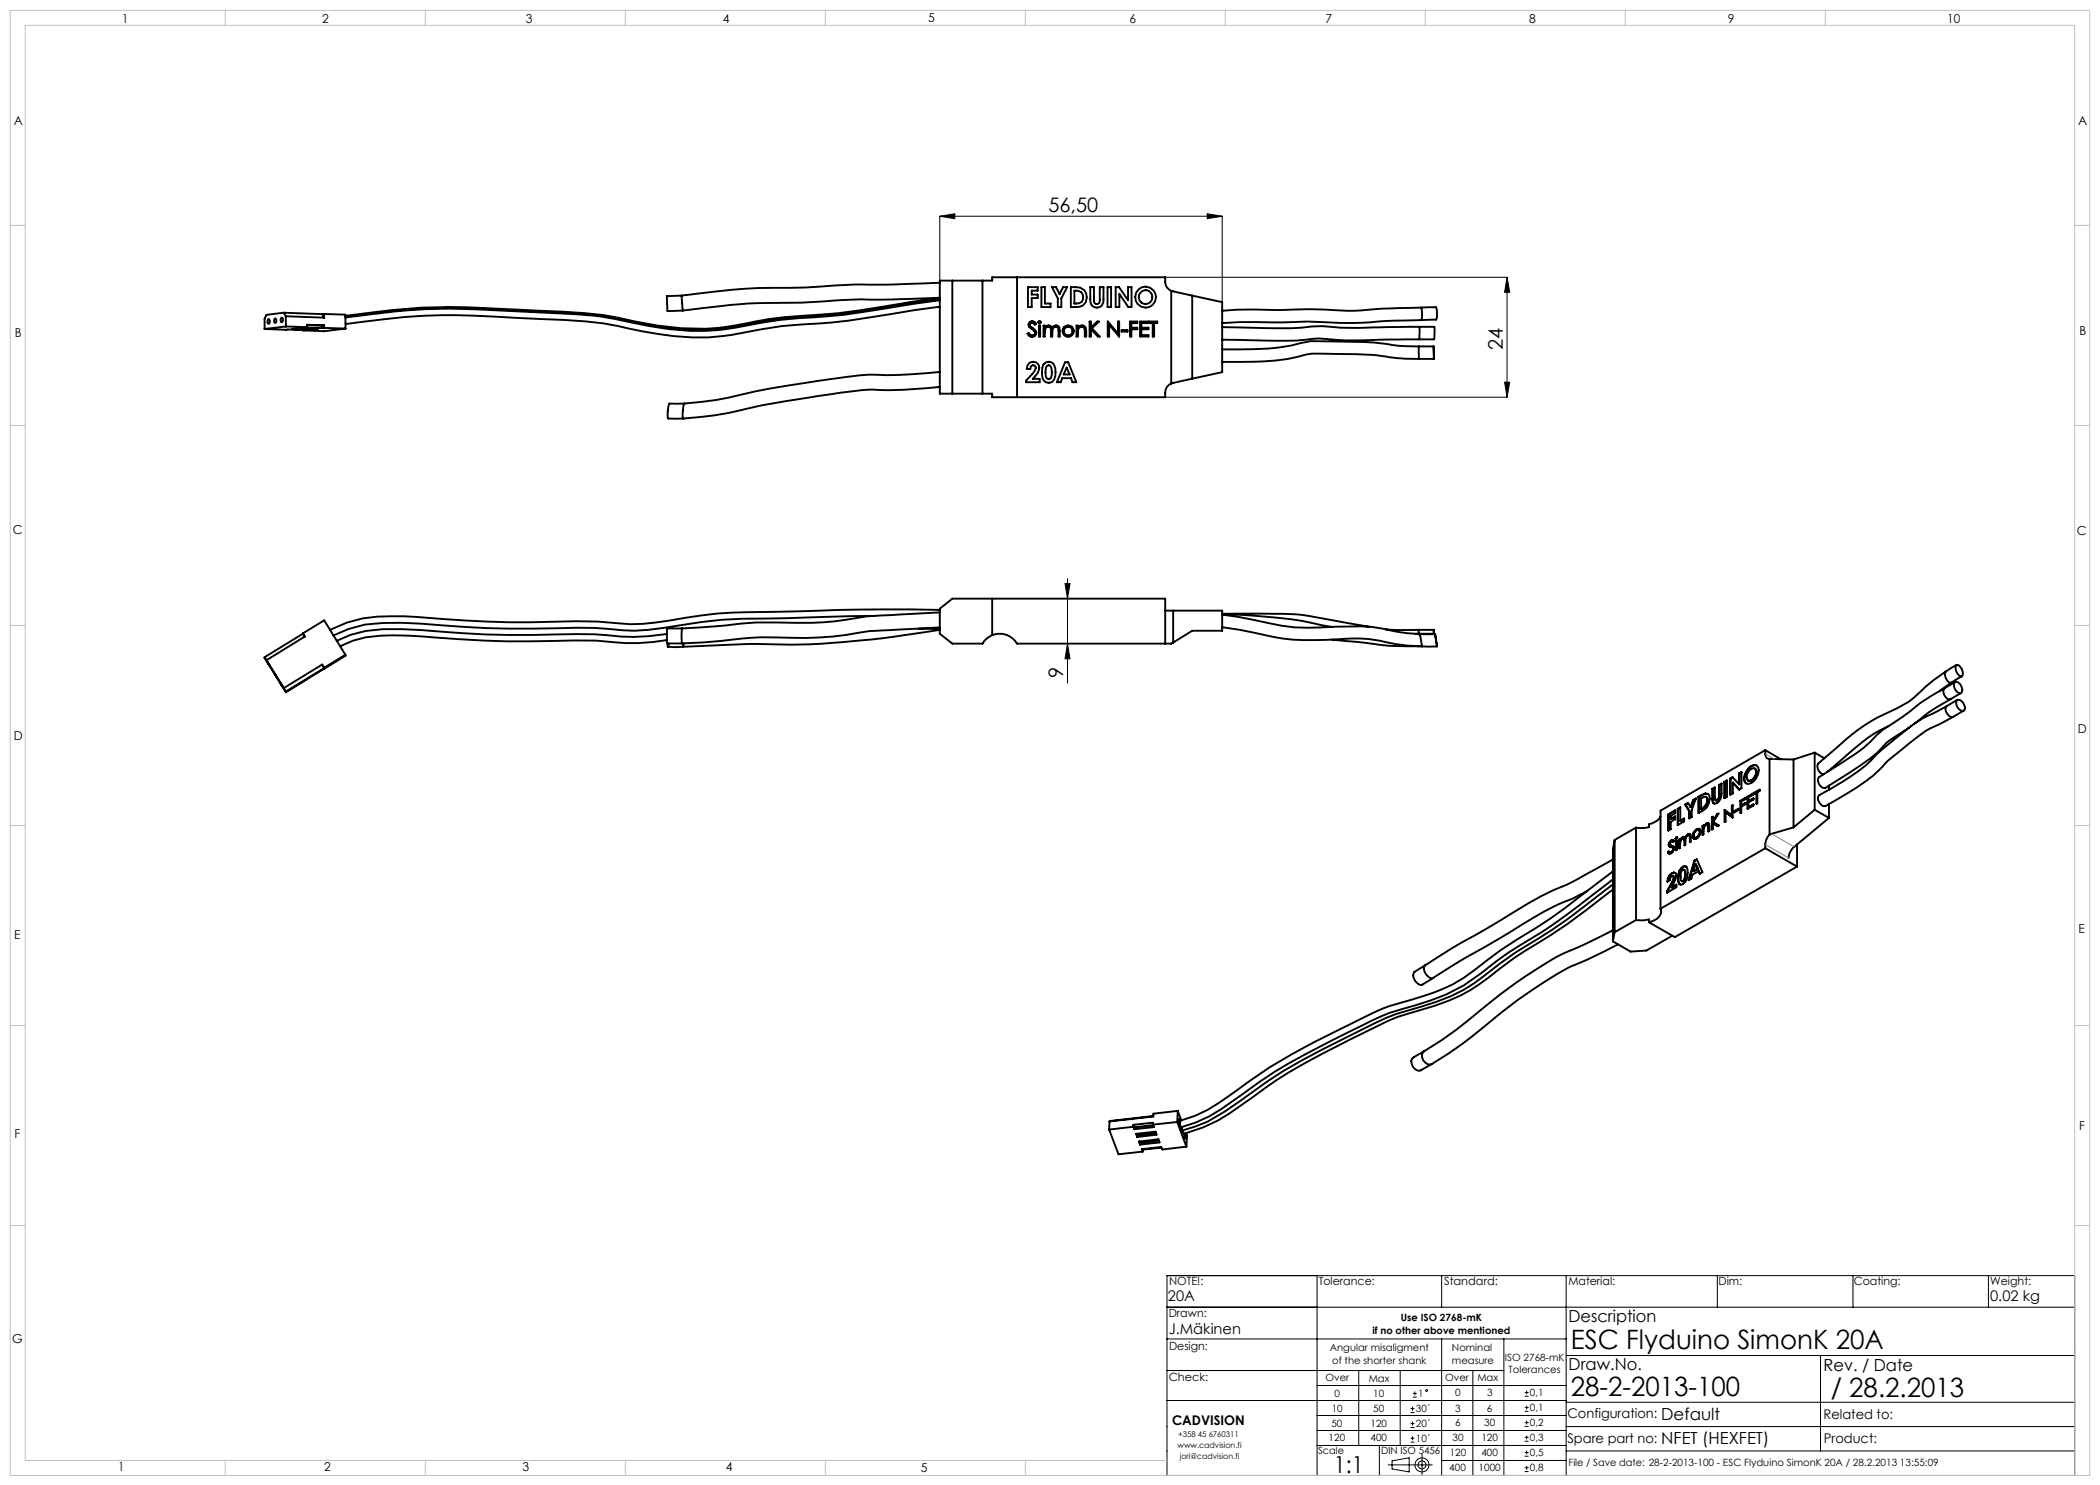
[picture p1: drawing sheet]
<svg xmlns="http://www.w3.org/2000/svg" width="420mm" height="297mm" viewBox="0 0 420 297" stroke-linecap="round" stroke-linejoin="round" font-family="sans-serif">
<g fill="none" stroke="#000" stroke-width=".2">
<path d="M188 43.2l3-.4v.9zM188 43.2v12.9M188 43.2h56.4M233 55.5h68.4M241.4 42.8l3 .4-3 .5zM244.4 43.2v17.2M301.4 55.5v23.9M301.4 55.5l.5 3h-1zM233 79.4h68.4M300.9 76.4h1l-.5 3zM213 116.7h1l-.5 3zM213.5 115.7v20.9"/>
<path d="M213.5 128.7l.5 3.1h-1zM233.4 255.1h181.5v40h-181.5zM263.4 255.1v40M288.3 255.1v6.3M313.2 255.1v40M343.5 255.1v6.3M370.6 255.1v6.3M397.7 255.1v6.3M233.4 267.8h79.8M233.4 261.4h181.5M233.4 274.1h67.4M263.4 277.1h49.8"/>
<path d="M271.7 274.1v15M280 274.1v15M282.6 279.4h.8M282.6 278.7h.8M283 278.3v.8M288.3 267.8v27.3M294.6 274.1v21M300.8 267.8v27.3M304.9 279.3h.8M304.9 278.5h.8M305.3 278.1v.8M313.2 271.1h101.7"/>
<path d="M364.1 271.1v19.1M233.4 280.1h79.8M263.4 283.1h49.8M263.4 286.1h49.8M263.4 289.1h49.8M275.9 289.1v6M277.6 293h8.9M278.4 292.2l3.4-.6v2.8l-3.4-.6zM282.1 288.4h.8M282.1 287.7h.8M282.1 285.5h.8M282.1 284.7h.8"/>
<path d="M282.1 282.5h.8M282.1 281.7h.8M282.5 281.3v.8M282.5 284.3v.8M282.5 287.3v.7M284.4 290.9v4.2M288.3 292.1h24.9M304.9 285.3h.8M304.9 282.3h.8M304.9 281.5h.8M304.9 284.5h.8M304.9 288.3h.8"/>
<path d="M304.9 287.5h.8M304.9 291.2h.8M304.9 290.5h.8M304.9 294.3h.8M304.9 293.5h.8M305.3 281.1v.8M305.3 284.1v.8M305.3 287.1v.8M305.3 290.1v.8M305.3 293.2v.7M313.2 285.3h101.7M313.2 290.2h101.7"/>
<path d="M313.2 280.5h101.7"/>
<circle cx="285.3" cy="278.1" r=".18"/>
<circle cx="284.4" cy="293" r="1.39"/>
<circle cx="284.4" cy="293" r=".79"/>
</g>
<g fill="none" stroke="#c0c0c0" stroke-width=".2">
<path d="M2 2.1h415.9v293h-415.9zM45 2.1v3M85.1 2.1v3M125.1 2.1v3M165.1 2.1v3M205.1 2.1v3M245 2.1v3M285 2.1v3M325 2.1v3M365.1 2.1v3M2 45.1h3M414.9 45.1h3"/>
<path d="M2 85.1h3M414.9 85.1h3M2 125.1h3M414.9 125.1h3M2 165.1h3M414.9 165.1h3M2 205.1h3M414.9 205.1h3M2 245.1h3M414.9 245.1h3M45 292.1v3M85.1 292.1v3"/>
<path d="M125.1 292.1v3M165.1 292.1v3M205.1 292.1v3M233.4 292.1h-228.4v-287h409.9v290"/>
</g>
<g fill="#000">
<path d="M188 43.2l3-.4v.9zM241.4 42.8l3 .4-3 .5z"/>
<path d="M301.4 55.5l.5 3h-1zM300.9 76.4h1l-.5 3z"/>
<path d="M213.5 128.7l.5 3.1h-1zM213 116.7h1l-.5 3z"/>
</g>
<g fill="none" stroke="#000" stroke-width=".38">
<path d="M136.3 59.1l-2.9 .1 .1 2.7v.3l3-.1M136.3 59.1l.2 3M188 56.5a203.8 203.8 0 0 1-16.9 .4l-3.8 .2a217 217 0 0 1-17 .6l-3.9 .3-10.1 1.1M188 59.5a189.2 189.2 0 0 1-15.9 .4h-1.7a297.2 297.2 0 0 1-20.9 .8l-13 1.4M188 59.8l-5.6 .8a165.7 165.7 0 0 1-21.1 2.7 86.9 86.9 0 0 0-14.9 2.1 45.6 45.6 0 0 1-15.6-.2l-4.4-.9a60.4 60.4 0 0 0-15.1-1.8l-7.2-.3a143.2 143.2 0 0 0-28.4 .3l-6.6 .8M188 59.6l-5.8 .8a159.3 159.3 0 0 1-25.2 3l-5.9 .9a49 49 0 0 1-24 0 62.9 62.9 0 0 0-14.7-2l-10.8-.5a134.7 134.7 0 0 0-32.3 1.3l-.2 .1M190.5 56.1v22.6M196.5 56.1h-8.5v22.6h8.5M196.5 56.1v22.6M203.4 55.5h29.6a2.3 2.3 0 0 0 1 2.5l.2 .2M203.4 55.5h-5v.6h-1.9M203.4 55.5v23.9"/>
<path d="M205.6 57.4h1.9v.7h-1.2v.8h1.2v.7h-1.2v1.8h-.7zM208.3 57.4h.7v3.3h1.1v.7h-1.8zM210.4 57.4h.8l.7 1.4 .7-1.4h.8l-1.1 2.3v1.7h-.7v-1.7zM214.2 57.4h.9a2.01 2.01 0 0 1 2.2 2 2.01 2.01 0 0 1-2.2 2h-.9zM214.9 58.1a1.35 1.35 0 0 1 1.7 1.3 1.35 1.35 0 0 1-1.7 1.3zM218.1 57.4h.7v2.6a.62 .62 0 0 0 .7 .8 .62 .62 0 0 0 .5-.9v-2.5h.7v2.4a1.37 1.37 0 0 1-1.3 1.7 1.37 1.37 0 0 1-1.3-1.7zM221.5 57.4h.7v4h-.7zM223.1 57.4h.7l1.8 2.6v-2.6h.7v4h-.6l-1.8-2.6v2.6h-.8zM234.2 58.2l4.2 .9M234.2 58.2v18.5M238.4 59.1v16.6M238.4 59.1l6 1.3v14l-6 1.3"/>
<path d="M52.9 65.8l8.1 .2-.4 .1M53.6 63.9a.44 .44 0 0 1 .4 .4 .44 .44 0 0 1-.3 .5l-.2-.5zM55 63.7a.44 .44 0 0 1 .3 .5 .44 .44 0 0 1-.3 .4l-.2-.3zM56.3 63.6a.43 .43 0 0 1 .4 .4 .43 .43 0 0 1-.4 .4l-.2-.2zM56.8 62.5l-3.5 .5-.4 .7v2.1M56.8 62.5l.4 .7M56.8 62.5l7.6 .3M57.2 63.2v2.1M57.2 63.2l7.6 .3M57.2 65.3l4.2 .1M57.2 65.3l-4.3 .5M58.4 65.8l3.9 .1z"/>
<path d="M59.7 65.6l3.9 .1zM60.6 66v.1M61.4 65.4l-.4 .1 3.4 .1M61.4 65l3 .1M61.8 65.9h.1M63.1 65.7v.1M64.4 62.8l.4 .7M64.4 65.1v.5M64.8 62.8v.7M64.8 62.8l4.3 .1v2.8M64.8 62.8h-.4M64.8 65.1l-3.4-.2v.5"/>
<path d="M64.8 65.6l4.3 .1M64.8 65.1v.5M64.8 65.6h-.4M64.8 65.1h-.4M69.1 65.7l-4.3 .5-4.2-.1M188 74.4l-5.3 .4-5.5 .2a30.3 30.3 0 0 0-7.9 .4 215.7 215.7 0 0 0-25.9 4.6l-6.5 .7M188 77.4a87.4 87.4 0 0 1-14.2 .5 260 260 0 0 0-29.1 4.9l-8.1 .9M188 61.3l-9.9 1.5a134.2 134.2 0 0 1-19.7 2.2 110 110 0 0 0-12.1 2 48.7 48.7 0 0 1-17.7-.7 77.5 77.5 0 0 0-20.3-2.5l-4.5-.2a136.3 136.3 0 0 0-34.7 1.2M188 60l-5.4 .8a190.7 190.7 0 0 1-20.3 2.7 80.1 80.1 0 0 0-15.2 2 45.3 45.3 0 0 1-17.4-.3 87.9 87.9 0 0 0-19.1-2.6l-10.2-.5a114.6 114.6 0 0 0-24.4 .5l-6.9 .9M196.5 78.7h1.9v.7h5M205.8 72.7a1.24 1.24 0 0 1 1.5-.1 1.24 1.24 0 0 1 .5 1.5l-.3 .5-.9 1.2h1.3v.6h-2.7v-.3l1.7-1.9 .3-.6a.53 .53 0 0 0-.4-.5 .53 .53 0 0 0-.6 .2l-.1 .5h-.7l.1-.6zM206 64.4a.88 .88 0 0 1 1.2 .3l-.2 .2-.3-.3a.47 .47 0 0 0-.7 .2 .47 .47 0 0 0 .4 .7 1.23 1.23 0 0 1 .8 1.4 .94 .94 0 0 1-.9 .5 .94 .94 0 0 1-.8-.7l.2-.1 .4 .4a.54 .54 0 0 0 .7 0 .54 .54 0 0 0 .1-.7l-.6-.5a.86 .86 0 0 1-.3-1.4z"/>
<path d="M207.8 65.1h.2v2.2h-.2zM208.7 65.1h.3v.4l.5-.4a.71 .71 0 0 1 .9 .5 .79 .79 0 0 1 .7-.5 .79 .79 0 0 1 .8 .4v1.8h-.2l-.1-1.7-.4-.2-.6 .3-.1 1.6h-.3l-.2-1.8a.63 .63 0 0 0-.9 .3l-.1 1.5h-.3zM208.7 72.9a1.31 1.31 0 0 1 1.5-.5 1.31 1.31 0 0 1 .9 1.3 2.97 2.97 0 0 1-.7 2.7 1.33 1.33 0 0 1-2-1.2l.1-1.6zM209.3 73.2a.52 .52 0 0 1 .8 0 2.17 2.17 0 0 1-.2 2.6l-.5-.1a2.92 2.92 0 0 1-.1-2.5zM213 72.5h.6l1.7 3.9h-.8l-.3-.8h-1.8l-.3 .8h-.7zM213.3 73.5l.6 1.4h-1.2zM215.3 65.1h.3v.4l.4-.3a.83 .83 0 0 1 1.1 .3l.1 1.8h-.2v-1a.71 .71 0 0 0-.7-.9 .71 .71 0 0 0-.7 .8v1.1h-.3zM217.9 64.3h.3v1.2l1.2-1.2h.4l-1.4 1.3 1.6 1.7h-.4l-1.4-1.4v1.4h-.3zM221.5 64.3l2.1 2.4v-2.4h.2v3l-2-2.4v2.4h-.3zM224.3 66h1.2v.3h-1.2zM226 64.3h1.5v.3h-1.2v.9h1.2v.4h-1.2v1.4h-.3zM228 64.3h1.7v.3h-1.4v.9h1.4v.4h-1.4v1.1h1.4v.3h-1.7z"/>
<path d="M229.9 64.3h1.6v.3h-.7v2.7h-.3v-2.7h-.6zM234.2 76.7a1.97 1.97 0 0 0-1.2 1.9v.8h-29.6M238.4 75.7l-4.2 1M283.7 69.3a55.9 55.9 0 0 1-8.9-.8l-12.6-.3-2 .4a43.4 43.4 0 0 1-12.5 1.3h-3.3M283.7 69.3l.1 2.5M283.7 69.3h3M283.8 71.8a61.4 61.4 0 0 1-9.4-.8l-10.3-.3h-1.7l-1.3 .2a42.6 42.6 0 0 1-13.1 1.5h-3.6M283.8 71.8h3M283.8 67.9h-5.5a111.5 111.5 0 0 1-14.6-.2 93.1 93.1 0 0 1-16.3 .3l-3-.1M283.9 65.4l-8.1 .1a77.4 77.4 0 0 1-11.4-.3 121.2 121.2 0 0 1-17.1 .3l-2.9-.1M283.9 65.4h3v1.2l-.1 1.3h-3M283.9 65.4l-.1 2.5"/>
<path d="M284.2 61.5h3a4 4 0 0 1 0 2.4l-3 .1M284.2 61.5l-10.1 .4a40.2 40.2 0 0 1-9.3 0l-3-.1-5.7 .2-6.5-.1-5.2 .3M284.2 61.5a4.1 4.1 0 0 1 0 2.5M284.2 64l-5.3 .1a100.4 100.4 0 0 1-17.5 .2l-5.1 .2-8.3-.1-3.6 .2M286.7 69.3l.1 2.5zM136.9 80.7h-3a5.4 5.4 0 0 0-.3 3h3M136.9 80.7a5.9 5.9 0 0 0-.3 3M198.4 119.7v7.3M52.9 131.4l4.3 7.1M52.9 131.4l.4 .6M53.3 132l3.5 5.6M53.5 132.4l.5 .8z"/>
<path d="M54.8 134.5l.5 .8zM56.1 136.7l.5 .7zM56.8 137.6l.3 .7M57.1 138.3l.1 .2M60.6 126.7l.4 .6M60.6 126.7l4.2-2.6 4.3 6.8M60.6 126.7l-7.7 4.7M60.6 126.7h.1M61 127.3l-7.7 4.7M64.4 132.9l-7.6 4.7M64.4 132.9l.4 .7M64.8 133.6h.1"/>
<path d="M64.8 133.7l-7.6 4.8M64.8 133.7v.1M64.8 133.6l-7.7 4.7M69.1 130.9l-4.3 2.7M69.1 130.9v.2l-4.3 2.7M133.4 128a43.7 43.7 0 0 1-14.2 .1h-4.2a236.9 236.9 0 0 1-32.4-.9 48 48 0 0 0-9.4 .3l-2.6 .6-2.6 1.2M133.4 126.7a38.3 38.3 0 0 1-11.7 .4 131.2 131.2 0 0 0-15.2-.1 196.8 196.8 0 0 1-22.3-1l-3.9-.2a24.2 24.2 0 0 0-13 2.4M133.5 128.7l.1 .7M133.6 129.4h3M133.8 128.7l-.2 .7M136.4 125.7l-.1 1 .1 2M136.4 125.7h-3v.3v2.7h3"/>
<path d="M136.8 128.7l-.2 .7M174.8 123.2l-17.7 .4a122.5 122.5 0 0 0-16.9 .8 114.5 114.5 0 0 1-13.4 1.7l-2.4-.1a71.7 71.7 0 0 0-13.4-.3 204.5 204.5 0 0 1-26.7-1l-3.9-.1h-3.8l-3.6 .3-3.3 .9-3 1.3M183.7 125.7l4.3 .1M188 122.5l-7.4 .4a81.3 81.3 0 0 0-13.8 1.4 78.3 78.3 0 0 1-11.6 .2 90.9 90.9 0 0 0-12.1 .8l-6.7 .4M188 125.5l-14.2 .7a72.2 72.2 0 0 1-18.3 1.3 63.6 63.6 0 0 0-11.4 .7l-7.7 .5M188 122a564.6 564.6 0 0 0-33.4 .4h-2.9a81.8 81.8 0 0 0-18 1.7 35.3 35.3 0 0 1-10.4 .5 121.5 121.5 0 0 0-17.2-.1 303.3 303.3 0 0 1-25.3-1.2 32.1 32.1 0 0 0-11.4 1.2l-3.4 1.5M188 126a200.5 200.5 0 0 1-29.7 2.9 216.4 216.4 0 0 0-21.7 .5M198.4 127a4 4 0 0 1 5 1.7h29.6M198.4 127a4 4 0 0 0-1.9 1.7h-6l-2.5-2v-5l2.5-2h42.5v9M233 122.1h1.6M234.6 128.5l-.4 .2h-1.2M234.6 122.1h9.8v4h-6l-3.8 2.4"/>
<path d="M234.6 122.1v6.4M244.4 125.4l6.6 1.2a44.7 44.7 0 0 0 16.3 1.3l1.6-.1a28.7 28.7 0 0 1 10.1 1l2.4 .3 3 .2M244.4 122.9l3.2 .5 4.4 .8a40.2 40.2 0 0 0 15.3 1.1 36.2 36.2 0 0 1 10.6 .7l3.6 .6 2.5 .2M266.4 127.9l4.9 .5a62.8 62.8 0 0 0 12.6 .9M273.8 125.3l-8.5-1.5a46.2 46.2 0 0 0-12.7-1.1l-8.2 .1a114.2 114.2 0 0 1 21.9 2.6M277.1 125.9l2.3 .1h4.4M283.2 126.7h3.6M283.8 126l-.1 .7M283.8 126h3M283.8 126.7v.2M284 126.8h3M284 126.8l.4 2.5"/>
<path d="M284.4 129.3h3M286.8 126l-.1 .7zM287 126.8l.4 2.5zM388.9 137.7a35.1 35.1 0 0 0-7.4 5l-4.8 3.1-1.3 1.2a31.2 31.2 0 0 1-7.9 6.1l-3.7 2.3a1.45 1.45 0 0 0 1.3 2.2l2.1-1.4a50.9 50.9 0 0 0 9-6.5 10.1 10.1 0 0 1 3.7-2.9l2.4-1.6M388.9 137.7a1.47 1.47 0 0 0 1.2 2.1M390.1 139.8a35.8 35.8 0 0 0-7.2 4.9M390.3 136.5l-2.3 1.7M390.3 136.5l-.1 .1a1.67 1.67 0 0 1-1.1-2.3 37.5 37.5 0 0 0-6.3 5.2l-1.1 .9-2.3 1.3a36.3 36.3 0 0 0-11.7 7.5l-4.1 3.5a1.59 1.59 0 0 0 1.1 2.2M391 136.4a1.46 1.46 0 0 1 1.4 2l-.2 .2a1.46 1.46 0 0 1-1.4-2zM391 136.4l-2.1 1.3M391.3 133l-2.2 1.3M391.3 133a1.3 1.3 0 0 1 1.2 1.3v.8l-.1 .2a1.25 1.25 0 0 1-1.2-1.4l-.1-.4z"/>
<path d="M391.4 140l-2 1.2M392.2 138.6l-2.1 1.2M392.4 135.3l-2.1 1.2M338.6 160l.6-.3-.9 2.3v1.4l-.4 .3v-1.4M338.6 160l-.5 1.4M338.6 160h.1M339.2 159.8l-.5 .2M339.7 159.3l.1 .1M339.8 159.4v3.2M340.4 159l-.7 .3M340.4 159h.1M340.4 159l-.6 .4"/>
<path d="M341.2 159.3l.3 .3v.5M341.2 159.3l.3 .7M341.2 159.3l-1 .4v2M341.2 158.7l-.8 .3M341.5 158.7l.1 .1a2.53 2.53 0 0 1-1.2 3.4l-.7 .4v-3.3M341.5 158.8h.2M342.5 157.8l.5-.3v2.3l.1 .3 .3-.1M342.5 157.8v1.9M342.5 157.8h.1M342.5 159.7v.1M342.5 159.8l.2 .8 .2 .2M342.5 157.8v2"/>
<path d="M343 157.5l-.5 .3M343.8 157l.5-.3v1.9a1.64 1.64 0 0 1-1.5 2.1l-.2-.2-.1-.8M343.8 159l-.1 .6-.3 .4M343.8 157v2M343.8 159l.1 .1M343.8 157l.1 .1M343.9 159.1l-.1 .5-.3 .5M343.9 157.1v2M344.3 156.8l-.4 .3M344.9 156.4l.5-.3v3.2l-.5 .3zM344.9 156.4h.1M344.9 156.4v3.2"/>
<path d="M345.4 156.2l-.5 .2M346 155.7v3.3l.6-.3v-2.2M346 155.7l.5-.3 1.3 1.4M346 155.7h.1M346.1 155.7v3.2M346.6 156.5l1.2 1.4M346.6 155.5l-.5 .2M346.6 156.5l1.3 1.4M347.8 154.7l.5-.3v3.3l-.5 .2M347.8 154.7v2.1M347.8 154.7h.1M347.9 154.7l-.1 2.1"/>
<path d="M348.3 154.5l-.4 .2M348.8 155.7l.1 .1M348.9 155.8l.1 .5 .3 .4M349.1 159.7l-.9 .5M349.5 159.3l1.2-.7v.3l-1 .6v.7M349.5 159.3v2.5l1.2-.7v-.2l-1 .5M349.5 159.3l.1 .1M349.6 159.4v2.3M349.6 156.1l.1 .1M349.7 156.1v.1M350.3 153.2l.7-.2-.7 .2M350.3 153.2a3.5 3.5 0 0 0-1.5 2.5"/>
<path d="M350.3 156l-.6 .1M350.3 156v.1M350.3 153.2h.1M350.3 153.2a3.5 3.5 0 0 0-1.4 2.6M350.3 156.1l-.6 .1M350.7 158.7l-1.1 .7M350.7 159.7l-1 .5M350.8 158.6l1.1-.7v.3l-.4 .3v2.2l-.2 .1v-2.2M350.8 158.6v.2l.5-.2M350.8 158.6h.1M350.9 158.6v.2M350.9 153.7l.3 .2 .1 .5"/>
<path d="M351.2 153.1h.2a2.57 2.57 0 0 1-1.8 3.7l-.5-.2-.3-.9M351.2 154.3v-.4l-.3-.2a1.68 1.68 0 0 0-1.5 2.2l.3 .2M351.2 154.3a2.13 2.13 0 0 1-.9 1.7M351.2 154.3l.1 .1M351.3 154.4a2.13 2.13 0 0 1-1 1.7M351.3 158.6l.1 2.1M351.3 153.1l.1 .1M351.9 158l-1 .6M353.1 150v.8a.82 .82 0 0 0 .8 1M353.1 150l-21 12.1v19.6M353.1 150l3.1 1.9M353.9 151.8l4.8 .1"/>
<path d="M353.9 151.8v15.1M358.7 151.9v13.6M362.9 150.5l-4.2 1.4M362.9 150.5v11.5M362.9 150.5l2 1.2M365.8 154.1v.1M365.8 157.1v.8M377.6 145.3a27.7 27.7 0 0 0-7.7 5.2l-4.4 3.8M389.3 141.2a1.45 1.45 0 0 0 1.3 2.2M389.4 141.2l-3.5 1.8a18 18 0 0 0-5.2 3.4l-5.3 4.4a31.3 31.3 0 0 1-9.1 6.9l-2.4 1.3a1.41 1.41 0 0 0 1.2 2.2l2.5-1.4a33.5 33.5 0 0 0 9.4-7.1 98.3 98.3 0 0 1 8.9-7l4.7-2.3M391.4 140a1.49 1.49 0 0 1 1.6 1.9l-.2 .2a1.44 1.44 0 0 1-1.4-2.1zM392.7 142.1l-2.1 1.3"/>
<path d="M317.5 178.1l-2.4 1.3a59.9 59.9 0 0 0-12.7 6.8l-10.3 6-5.5 3.4M322.6 174.3l-2.8 2.1a131.4 131.4 0 0 1-14.6 10.4 75.3 75.3 0 0 0-10.3 7.2 34 34 0 0 1-12.5 5.9 44 44 0 0 0-12.3 4.9l-2.4 1.2a121 121 0 0 0-22.2 13.4 27.7 27.7 0 0 1-9.5 4.8 1.4 1.4 0 0 0 .2 1.3l2.9-1 2.8-1.2 2.4-1.5 4.1-2.9a106 106 0 0 1 18.2-10.9l5.7-2.9a42 42 0 0 1 10.8-4.1 35.2 35.2 0 0 0 13.1-6.3 114.1 114.1 0 0 1 13.6-9.2l3.6-2.6 9.2-7M322.6 176.9l-1.6 1.2a127.8 127.8 0 0 1-17.9 12.4l-5.9 4.4a31.9 31.9 0 0 1-12.8 6.4 47.1 47.1 0 0 0-12.8 5l-3.8 1.9a101.1 101.1 0 0 0-19.6 11.9l-3.1 2.1a23.5 23.5 0 0 1-8.7 3.8l-.1-.6M322.6 177.9a128.4 128.4 0 0 1-17.7 12.3l-5 3.6a35.9 35.9 0 0 1-15.8 8.2 47.9 47.9 0 0 0-12 4.9 144.2 144.2 0 0 0-19.1 10.7l-2.2 1.7a47.5 47.5 0 0 1-10.2 6.2l-3.8 1.3-.2-.7M322.6 171.9l-1.2 .7a71.1 71.1 0 0 1-10.7 5.4 90.7 90.7 0 0 0-10.4 5.9l-10 5.8-5.3 3.4M322.9 168v18.4M322.9 168l-.3 1.8v18.5M327.2 165.5v18.5M327.2 165.5l-4.3 2.5M332.1 163.3v.1a2.98 2.98 0 0 1-2.3 1.4v.6l-1.6 .2-1-.1M333.4 178.3h.1M333.5 178.3v.2"/>
<path d="M333.6 170.5l.1 .1M333.7 170.6l.2 .2M333.7 162.9l1.3-.8v.6l-.8 .5v.6M333.7 162.9v3.2l.5-.3v-1.4l.8-.5v-.6l-.8 .5M333.7 162.9h.1M333.7 169l.1 .3M333.7 169h.1M333.7 162.9v3.2M333.8 169v.3M333.8 169.3l.8 .3M333.8 170.3l-.1 .3M333.9 170.4l.1 .1"/>
<path d="M334 170.5h.3M334 169l.1 .1M334 169.1l.3 .1M334 169.1h.1M334.1 169.1h.1M334.1 169.1l.2 .1M334.2 168.1l.4-.1 .2 .2M334.2 168.1l-.3 .3-.2 .6M334.2 170.4l-.2 .1-.2-.2-.2 .2M334.2 176.7l-.8 1.6M334.2 176.7l.1 .1M334.2 170.4l.1 .1"/>
<path d="M334.2 168.1h.1M334.3 168.1l-.3 .3-.2 .6M334.3 168.1l.5 .1M334.3 176.8l-.8 1.5M334.3 169.2l.4 .1a.98 .98 0 0 1-.9 1.4l-.2-.2M334.3 177.4l1-.5v.5l-1.9 1.1v-.2M334.4 174.6l.4-.1 .3 .1a1.41 1.41 0 0 1-.1 1.5l-.7 1.3M334.4 174.6a1.92 1.92 0 0 0-.9 1.7l.5-.3a.75 .75 0 0 1 .6-.8l.2 .2M334.4 174.6l.1 .1M334.5 174.7a1.92 1.92 0 0 0-.9 1.7M334.5 169.5h.1M334.5 168.3l.1 .1"/>
<path d="M334.6 169.6v.2M334.6 169.6l.1 .2M334.6 175.2l.2 .3M334.6 169.3l.2 .1M334.6 168.4a.45 .45 0 0 0-.6 .1 .45 .45 0 0 0 0 .6M334.6 169.8l-.4 .6M334.6 169.8h.1M334.7 169.8l-.4 .7M334.8 175.4l-.6 1.3M334.8 175.4v.1M334.8 168.2l-.2 .2M334.8 175.5l-.5 1.3"/>
<path d="M335 162.1l-1.3 .8M335 163.4l-.8 .4M335.1 167.7l.1 .1M335.1 174.6l-.3-.1-.3 .2M335.2 167.8v.1M335.2 168.3l.2-.1v1.7l-.2 .2zM335.2 168.3h.1M335.2 168.3v1.7M335.3 167.5h.2l-.1 .2-.1 .1-.2-.1M335.3 167.5l-.2 .2M335.3 177l-1 .4M335.3 167.5h.1"/>
<path d="M335.4 167.5l-.2 .3M335.4 168.2l-.2 .1M335.4 167.5h.1M335.5 161.8v3.2l1.3-.7v-.6l-.7 .4M335.5 161.8l.6-.3v2.6M335.5 161.8h.1M335.6 175.7h.1M335.6 161.8v3.2M335.7 175.7a1.02 1.02 0 0 0 .4 1.2M335.8 167.9v1.8l.2-.1a1.85 1.85 0 0 1 .5-1.9h.4v.5M335.8 174.2l-.2 1.5M335.8 167.9l.2-.1v.3"/>
<path d="M335.8 174.2l.1 .1M335.8 167.9h.1M335.9 174.3l-.2 1.4M335.9 167.9v1.7M336 167.8l-.1 .1M336.1 161.6l-.5 .2M336.2 167.7l-.2 .4M336.2 167.7h.1M336.3 167.7l-.3 .4M336.3 176.2h.4M336.6 167.4h.3l.1 .2M336.6 167.4l-.4 .3"/>
<path d="M336.6 173.4a.54 .54 0 0 1 .8 .1 2.71 2.71 0 0 1-1.1 3.4l-.5-.2-.2-1M336.6 173.4l-.8 .8M336.6 173.4h.1M336.6 167.4v.1M336.6 176.2h.1M336.6 173.4l-.7 .9M336.6 167.5l-.3 .2M336.6 167.5h.4M336.8 167.7h.1l.1 .5M336.8 174l.2 .2 .1 .7M336.8 163.8l-.7 .3M336.9 175.8l-.3 .4"/>
<path d="M336.9 175.8v.1M336.9 168.2h.1M336.9 175.9l-.2 .3M337 168.2v.8M337 174.8v-.6l-.3-.3a.77 .77 0 0 0-.5 .7v1.4l.1 .2h.3M337 174.8l-.1 1M337 174.8l.1 .1M337 160.9l.6-.3 .5 .8M337 160.9l.9 1.4M337.1 174.9l-.2 1M337.3 173.4l-.4-.1-.3 .1M337.6 166.8h.2l.3 .1v1.4l-.1 .1v-.9"/>
<path d="M337.6 166.8l-.6 .8M337.6 166.8l.1 .1M337.6 160.7l-.6 .2M337.7 166.9l-.7 .7M337.7 166.9h.4M337.8 167l.2 .1v.4M337.9 162.3v1.4M338 167.5l-.2-.5-.5 .3a1.91 1.91 0 0 0-.2 1.6l-.2 .2v-.9M338 167.5h.1M338 167.5v.9M338.5 167.2l.1 .1M338.6 167.3v.3l.3 .2"/>
<path d="M338.7 160l-.6 1.4M338.7 166.5l-.2 .7M338.7 166.5h.1M338.8 166.5l-.2 .8M338.9 172.1l-1.2 3.9 .6-.3 .2-.8 1.2-.7M338.9 172.1l.4-.3 1.2 2.6-.6 .4M338.9 172.1v.1M338.9 167.5l.3 .1 .2-.1M338.9 172.2l-1.1 3.8M339.1 172.9l.5 .9M339.1 172.9l.4 .8M339.1 172.9l-.4 1.3"/>
<path d="M339.3 165.8h.6a1.38 1.38 0 0 1-.9 2l-.3-.1-.2-.5M339.3 165.8l-.6 .7M339.3 167.5h.1M339.3 165.8l.1 .1M339.4 171.9l-.5 .3M339.4 165.9l-.6 .6M339.5 173.7l.1 .1M339.5 173.7l-.8 .5M339.6 173.8l-.9 .4M339.7 174.2l.2 .6M339.7 174.2l.3 .5M339.8 166l.2 .2v.3"/>
<path d="M339.9 166.4l-.2-.4a.95 .95 0 0 0-.8 .5 .95 .95 0 0 0 0 1h.4M339.9 166.4a1.26 1.26 0 0 1-.6 1.1M339.9 166.4l.1 .1M340 165.8l-.6 .1M340 166.5l-.1 .5-.5 .5M340.5 161.6l-.3 .1M340.5 161.6h.1M340.5 165.2l.2-.1v.3M340.5 165.2h.1M340.6 165.2v1.7M340.7 165.2h-.1M341.3 164.7l.4-.1 .1 .2 .1 1.4-.2 .1v-.9"/>
<path d="M341.3 164.7l-.6 .7M341.3 164.7h.1M341.3 164.7h.5M341.5 160a1.75 1.75 0 0 1-1 1.6M341.5 160v.1M341.5 160.1a1.75 1.75 0 0 1-1 1.5M341.6 164.9l.1 .2M341.7 165.1l-.1-.2a1.02 1.02 0 0 0-.9 1.3v.7l-.2 .1v-1.8M341.7 165.1v.3M341.7 165.4v.1M341.7 165.1h.1M341.7 165.1v.4"/>
<path d="M341.7 165.5v.8M342.4 163.5l.1-.2v1M342.4 163.5v2.4l.1-.1v-1.2M342.4 163.5h.1M342.4 163.5v2.4M342.5 164.6l1 .6M342.5 163.4l-.1 .1M343.1 160l.4 .1M343.4 160l.1 .1M343.4 162.8l.3-.1-1 1.7 1.1 .7-.3 .1M343.4 162.8l-.9 1.5M343.4 162.8l.1 .1"/>
<path d="M343.5 162.9l-1 1.4M343.6 162.8l-.1 .1M344.9 162l1.5 1.1M344.9 162v2.4l.2-.1v-1.9M344.9 162h.1M345 162v2.4M345 162h.1M345.1 162.4l1.4 1.1M346.4 161.1l.1-.1v2.5M346.4 161.1v2M346.4 161.1v.1M346.4 161.2v1.9"/>
<path d="M346.5 161.1l-.1 .1M346.9 162.2l.8-.5v.3l-.8 .5zM346.9 162.2l.1 .1M347 162.3v.1M347.7 161.8l-.7 .5M348.1 160.2l1-.6v.2l-.8 .5v.8M348.1 160.2v2.4l.2-.1v-1.2l.8-.5v-.2l-.8 .5M348.1 160.2h.1M348.2 160.2v2.4M349.1 160.7l-.8 .4M349.7 160.2l1-.5v.2l-1 .6v.9M350.7 160.9l-1 .5"/>
<path d="M353.1 169.6l-21 12.1M353.1 169.6l6.3 3.7M353.9 166.9a3.2 3.2 0 0 0-.8 2.7M358.7 165.5l-4.8 1.4M359.4 168.9v4.4M359.4 173.3l-24.4 14.1-5.2-2.9M362.9 162l2.9 1.6M362.9 162l-4.2 3.5M365.8 163.6l-7 5.8a3.1 3.1 0 0 0-1.1 2.2M365.8 160.8v2.8M282.9 194.4a1.71 1.71 0 0 0 1.2 2.6h.3l2.2-1.4M285 193.1a1.34 1.34 0 0 0 .3 1.8 1.21 1.21 0 0 0 1.3 .7"/>
<path d="M285 193.1l-2.1 1.3M322.6 186.1a92.1 92.1 0 0 1-9.8 4.5 102.6 102.6 0 0 0-19.4 13.7l-5 3.7-3.6 2.3M322.9 186.4l-.3 1.9M323.6 188.9a99.7 99.7 0 0 1-10 4.7 108.1 108.1 0 0 0-18 12.7 57.1 57.1 0 0 1-9.6 6.6 1.66 1.66 0 0 1-1.2-2.6l-2.1 1.2a1.41 1.41 0 0 0 .2 2.2l.9 .5 2.5-1.4M327.2 184l1.3 .1 1.3-.2v.6M327.2 184l-4.3 2.4M332.1 181.7a1.97 1.97 0 0 1-1.7 2.6l-.6 .2M334.5 187.1l-5.2 3-3.2 .2-3.5-2M221.8 225.9l1.9 5 4.8-.6M221.9 224.3l-.1 1.6M226.7 225v.4M226.7 225.4l-4.9 .5"/>
<path d="M226.7 225.4l.2 .4M226.7 225l.2 .5M226.9 225.5v.3M227.2 226.8l3.9-.5 .2 .6-3.9 .5zM227.4 226.8l.1 .2M227.5 227l-.1 .4M227.8 228.3l3.9-.4 .2 .6-3.9 .4zM227.9 228.3l.1 .2M228 228.5v.4M228.5 229.8l.1 .1M228.6 229.9l-.1 .4M230.6 224.9v-.4l-3.9 .5"/>
<path d="M230.6 224.9l.2 .5-3.9 .4M230.6 225l-3.7 .5M230.7 223.2l-8.8 1.1M231.2 226.6l-3.7 .4M231.8 228.1l-3.8 .4M232.3 229.5l-3.7 .4M235.4 224.4l-4.8 .5M235.4 224.4l1.9 4.9M235.5 222.2l-4.8 .5-.1 .6-8.7 1M235.5 222.2l-.1 2.2M235.5 222.2l.8 1.9M235.8 223.8l.1 .4v.5z"/>
<path d="M236.3 225.7l.1 .5 .1-.1M236.9 226.9l.2 .4v.4l-.2-.2zM237.2 226.6l.2 .6-.1 2.1M237.3 229.3l-4.9 .6-.2-.5-3.8 .4 .1 .5"/>
<circle cx="229.1" cy="59.4" r="1.38"/>
<circle cx="229.1" cy="59.4" r="2.1"/>
<circle cx="207.9" cy="64.4" r=".24"/>
<circle cx="213.6" cy="66.2" r="1.13"/>
<circle cx="213.6" cy="66.2" r=".86"/>
</g>
<path d="M353.1 150.8l1.8 1M353.1 168.9l4.6 2.7M354.3 166.8l4.5 2.6" fill="none" stroke="#808080" stroke-width=".2"/>
<g font-size="5.3">
<text x="314.2" y="269.7">ESC Flyduino SimonK 20A</text>
<text x="314.2" y="279.3">28-2-2013-100</text>
<text x="366.1" y="279.4">/ 28.2.2013</text>
</g>
<text font-size="4.7" x="266.8" y="294.6">1:1</text>
<g font-size="4">
<text x="209.7" y="42.4">56,50</text>
<text x="300.6" y="70" transform="rotate(-90 300.6 70)">24</text>
<text x="212.6" y="135.5" transform="rotate(-90 212.6 135.5)">9</text>
</g>
<g font-size="3.3">
<text x="313.7" y="264.4">Description</text>
<text x="313.7" y="274">Draw.No.</text>
<text x="364.7" y="274.3">Rev. / Date</text>
<text x="332.3" y="283.9">Default</text>
<text x="332.3" y="288.7">NFET (HEXFET)</text>
</g>
<g font-size="2.9">
<text x="233.6" y="260.3">20A</text>
<text x="398" y="260.3">0.02 kg</text>
<text x="233.7" y="266.7">J.Mäkinen</text>
</g>
<g font-size="2.7">
<text x="234.4" y="285">CADVISION</text>
<text x="313.5" y="283.7">Configuration:</text>
<text x="364.7" y="283.7">Related to:</text>
<text x="313.5" y="288.6">Spare part no:</text>
<text x="364.8" y="288.6">Product:</text>
</g>
<g font-size="2.5">
<text x="24.4" y="4.6">1</text>
<text x="64.5" y="4.6">2</text>
<text x="105.2" y="4.6">3</text>
<text x="144.6" y="4.6">4</text>
<text x="185.7" y="4.4">5</text>
<text x="225.9" y="4.6">6</text>
<text x="265.1" y="4.6">7</text>
<text x="305.8" y="4.6">8</text>
<text x="345.6" y="4.6">9</text>
<text x="389.5" y="4.6">10</text>
<text x="2.7" y="25">A</text>
<text x="415.6" y="25">A</text>
<text x="3" y="67.5">B</text>
<text x="415.9" y="67.1">B</text>
<text x="2.6" y="106.9">C</text>
<text x="415.4" y="106.9">C</text>
<text x="2.8" y="147.9">D</text>
<text x="415.5" y="146.6">D</text>
<text x="2.9" y="187.8">E</text>
<text x="415.7" y="186.6">E</text>
<text x="2.9" y="227.5">F</text>
<text x="415.8" y="225.9">F</text>
<text x="2.4" y="268.6">G</text>
<text x="23.6" y="294.2">1</text>
<text x="64.9" y="294.2">2</text>
<text x="104.5" y="294.2">3</text>
<text x="145.2" y="294.2">4</text>
<text x="184.1" y="294.5">5</text>
</g>
<g font-size="2.3">
<text x="233.8" y="257">NOTE!:</text>
<text x="263.7" y="257">Tolerance:</text>
<text x="288.8" y="257.1">Standard:</text>
<text x="313.7" y="257">Material:</text>
<text x="343.7" y="257">Dim:</text>
<text x="370.8" y="257">Coating:</text>
<text x="398" y="257">Weight:</text>
<text x="233.7" y="263.4">Drawn:</text>
<text x="233.8" y="270">Design:</text>
<text x="233.7" y="276.3">Check:</text>
</g>
<g font-size="2">
<text x="274.5" y="266.7">if no other above mentioned</text>
<text x="280.1" y="264.2">Use ISO 2768-mK</text>
<text x="266" y="270.2">Angular misaligment</text>
<text x="266.4" y="272.7">of the shorter shank</text>
<text x="290.4" y="270.2">Nominal</text>
<text x="290.4" y="272.7">measure</text>
<text x="301" y="272.1">ISO 2768-mK</text>
<text x="301.7" y="274.6">Tolerances</text>
<text x="265.1" y="276.3">Over</text>
<text x="266.9" y="279.4">0</text>
<text x="273.8" y="276.3">Max</text>
<text x="274.7" y="279.4">10</text>
<text x="283.6" y="279.4">1</text>
<text x="289" y="276.3">Over</text>
<text x="291" y="279.3">0</text>
<text x="295.5" y="276.3">Max</text>
<text x="297.4" y="279.3">3</text>
<text x="306" y="279.2">0,1</text>
<text x="266.3" y="285.4">50</text>
<text x="266.3" y="282.4">10</text>
<text x="274.1" y="285.4">120</text>
<text x="274.7" y="282.4">50</text>
<text x="283.2" y="285.5">20´</text>
<text x="283.2" y="282.5">30´</text>
<text x="291" y="282.4">3</text>
<text x="291.1" y="285.3">6</text>
<text x="296.8" y="285.3">30</text>
<text x="297.4" y="282.3">6</text>
<text x="306" y="282.2">0,1</text>
<text x="306" y="285.3">0,2</text>
<text x="263.6" y="290.7">Scale</text>
<text x="265.7" y="288.3">120</text>
<text x="274.1" y="288.3">400</text>
<text x="276.2" y="290.7">DIN ISO 5456</text>
<text x="283.2" y="288.4">10´</text>
<text x="289.9" y="291.3">120</text>
<text x="290.5" y="288.3">30</text>
<text x="296.3" y="288.3">120</text>
<text x="296.3" y="291.3">400</text>
<text x="306" y="288.2">0,3</text>
<text x="306" y="291.2">0,5</text>
<text x="313.7" y="293.1">File / Save date: 28-2-2013-100 - ESC Flyduino SimonK 20A / 28.2.2013 13:55:09</text>
<text x="289.9" y="294.2">400</text>
<text x="295.7" y="294.2">1000</text>
<text x="306" y="294.3">0,8</text>
</g>
<g font-size="1.6">
<text x="235.6" y="287.4">+358 45 6760311</text>
<text x="235.5" y="289.6">www.cadvision.fi</text>
<text x="236" y="291.8">jori@cadvision.fi</text>
</g>
</svg>
